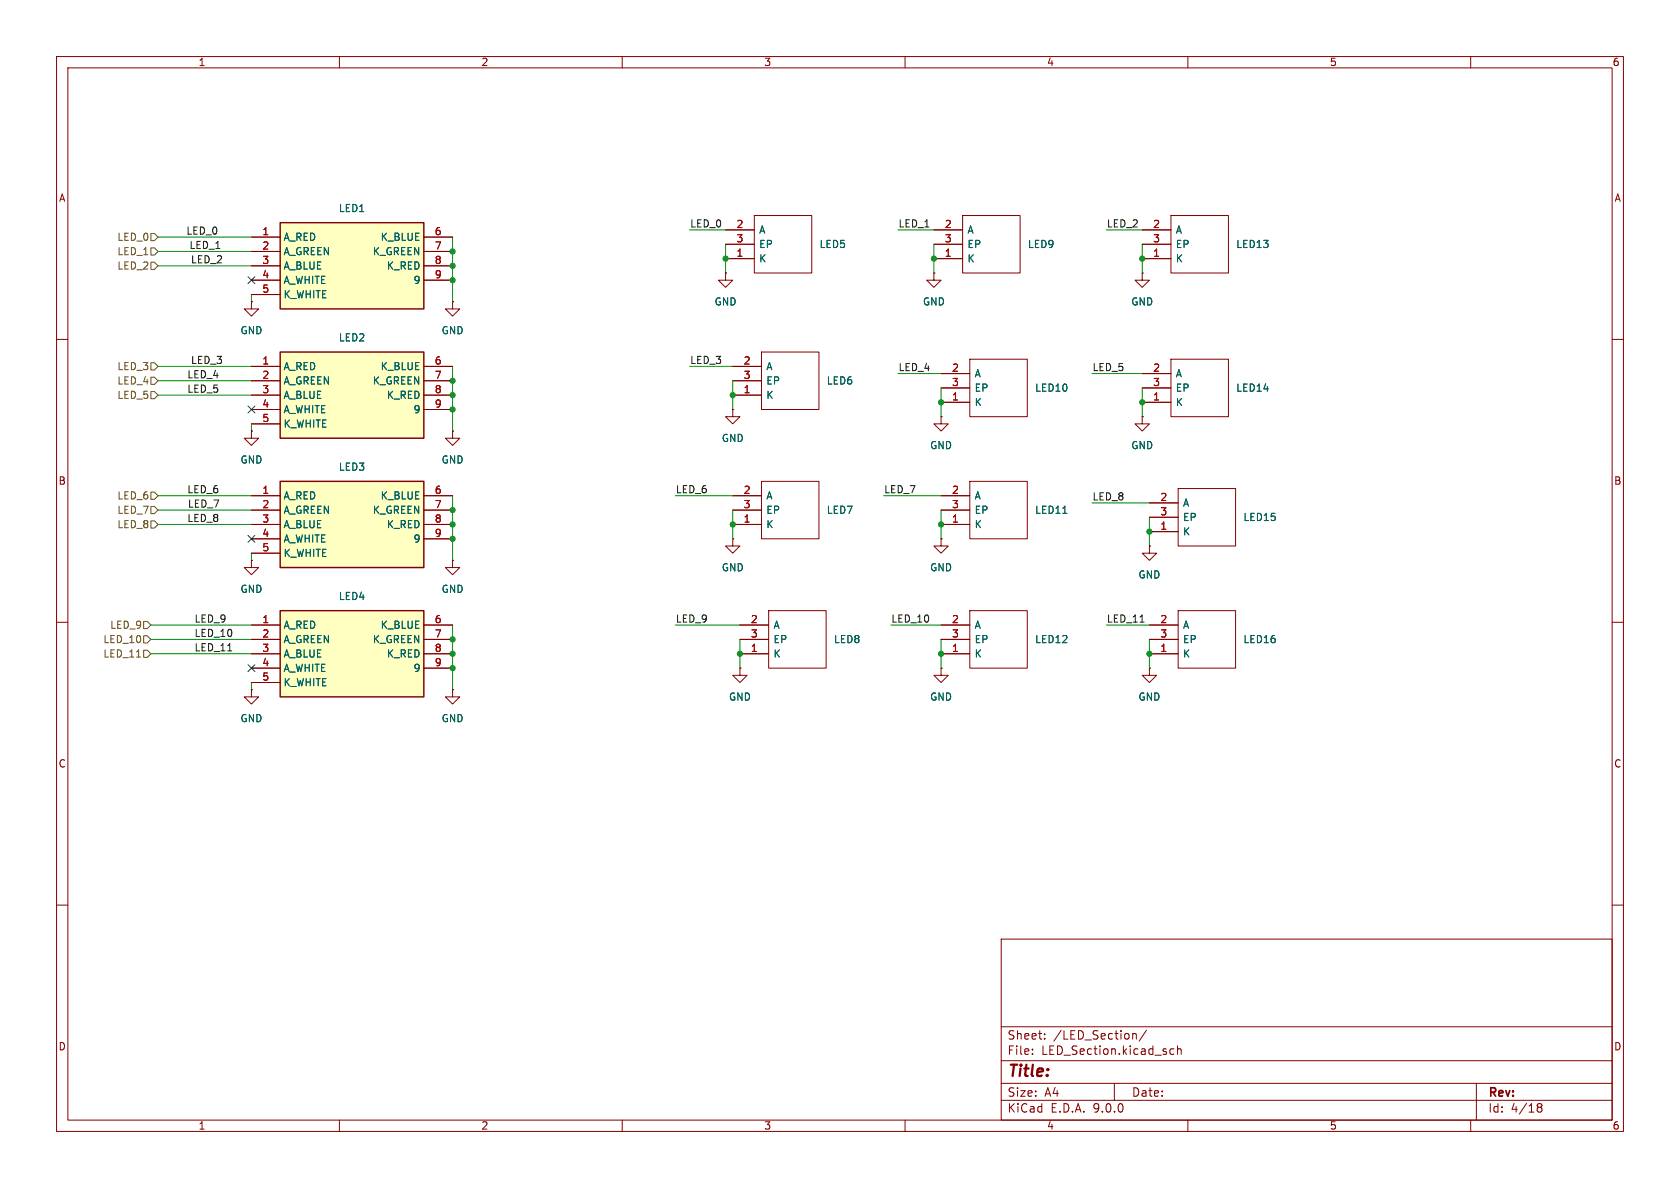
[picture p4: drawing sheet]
<svg xmlns="http://www.w3.org/2000/svg" width="297mm" height="210mm" viewBox="0 0 297 210" stroke-linecap="round" stroke-linejoin="round" font-family="sans-serif">
<g fill="none" stroke="#840000" stroke-width=".18">
<path d="M10 10h277v190h-277zM12 12h273v186h-273zM60 10v2M110 10v2M160 10v2M210 10v2M260 10v2M10 60h2M285 60h2M10 110h2M285 110h2M10 160h2"/>
<path d="M177 166h108v32h-108zM285 160h2M60 198v2M110 198v2M160 198v2M177 194.5h108M177 191.5h108M177 187.5h108M177 181.5h108M182.5 186.3v.1M182.5 185.5v.1M184.7 183.6v.1"/>
<path d="M184.7 182.8v.1M197 191.5v3M200.3 182.8h.5l.1 .9M202.7 182.1l-1.3 2M207.5 185.5l-.4-.1-.3 .3v.4l.2 .2h.5M208.2 185.5l.2-.1 .3 .1 .1 .9M208.2 184.9v1.5M210 198v2M260 198v2M261 191.5v6.5M271.7 195.5l.3 .2M271.7 195.4l.3-.3 .5 .1 .1 .3-.3 .2"/>
<path d="M272 195.7h.3M272 195.7l-.3 .3M272.3 195.7l.3 .3-.1 .5-.5 .1-.3-.3"/>
</g>
<path d="M49.5 108h25.4v15.2h-25.4z" fill="#ffffc2"/>
<path d="M49.5 108h25.4v15.2h-25.4z" fill="none" stroke="#840000" stroke-width=".25"/>
<g fill="none" stroke="#840000" stroke-width=".18">
<path d="M207 38.1h10.2v10.2h-10.2zM201.9 40.6h5.1M201.9 43.2h5.1M201.9 45.7h5.1M80 76.2v1.3h1.3l-1.3 1.2-1.3-1.2h1.3M80 76.2h.1M129.5 72.4v1.3h1.3l-1.3 1.2-1.2-1.2h1.2M129.5 72.4h.1M166.4 73.7v1.2h1.2l-1.2 1.3-1.3-1.3h1.3M166.4 73.7h.1M166.4 66h5M166.4 68.6h5"/>
<path d="M166.4 71.1h5M171.4 63.5h10.2v10.2h-10.2zM201.9 66h5.1M201.9 68.6h5.1M201.9 71.1h5.1M207 63.5h10.2v10.2h-10.2zM44.4 99.1v1.2h1.3l-1.3 1.3-1.2-1.3h1.2M44.4 99.1h.1M80 99.1v1.2h1.3l-1.3 1.3-1.3-1.3h1.3M80 99.1h.1M44.4 110.5h5.1M44.4 113h5.1"/>
<path d="M44.4 115.6h5.1M44.4 118.1h5.1M74.9 110.5h5.1M74.9 113h5.1M74.9 115.6h5.1M74.9 118.1h5.1M130.8 118.1v1.3h1.3l-1.3 1.3-1.3-1.3h1.3M130.8 118.1h.1M130.8 110.5h5.1M130.8 113h5.1M130.8 115.6h5.1M135.9 108h10.1v10.1h-10.1z"/>
<path d="M44.4 120.7h5.1"/>
</g>
<path d="M49.5 85.1h25.4v15.2h-25.4z" fill="#ffffc2"/>
<path d="M49.5 85.1h25.4v15.2h-25.4z" fill="none" stroke="#840000" stroke-width=".25"/>
<g fill="none" stroke="#840000" stroke-width=".18">
<path d="M170.2 38.1h10.1v10.2h-10.1zM44.4 53.3v1.3h1.3l-1.3 1.3-1.2-1.3h1.2M44.4 53.3h.1M165.1 48.3v1.2h1.3l-1.3 1.3-1.3-1.3h1.3M165.1 48.3h.1M165.1 40.6h5.1M165.1 43.2h5.1M165.1 45.7h5.1M201.9 48.3v1.2h1.3l-1.3 1.3-1.2-1.3h1.2M201.9 48.3h.1M44.4 76.2v1.3h1.3l-1.3 1.2-1.2-1.2h1.2M44.4 76.2h.1"/>
<path d="M201.9 73.7v1.2h1.3l-1.3 1.3-1.2-1.3h1.2M201.9 73.7h.1M44.4 87.6h5.1M44.4 90.2h5.1M44.4 92.7h5.1M44.4 95.3h5.1M44.4 97.8h5.1M74.9 87.6h5.1M74.9 90.2h5.1M74.9 92.7h5.1M74.9 95.3h5.1M203.2 96.5v1.3h1.3l-1.3 1.3-1.3-1.3h1.3"/>
<path d="M203.2 96.5h.1"/>
</g>
<path d="M49.5 39.4h25.4v15.2h-25.4z" fill="#ffffc2"/>
<path d="M49.5 39.4h25.4v15.2h-25.4z" fill="none" stroke="#840000" stroke-width=".25"/>
<g fill="none" stroke="#840000" stroke-width=".18">
<path d="M133.3 38.1h10.2v10.2h-10.2zM44.4 41.9h5.1M44.4 44.5h5.1M44.4 47h5.1M44.4 49.5h5.1M44.4 52.1h5.1M74.9 41.9h5.1M74.9 44.5h5.1M74.9 47h5.1M74.9 49.5h5.1M80 53.3v1.3h1.3l-1.3 1.3-1.3-1.3h1.3M80 53.3h.1"/>
<path d="M128.3 48.3v1.2h1.2l-1.2 1.3-1.3-1.3h1.3M128.3 48.3h.1M128.3 40.6h5M128.3 43.2h5M128.3 45.7h5M129.5 64.8h5.1M129.5 67.3h5.1M129.5 69.9h5.1M134.6 62.2h10.2v10.2h-10.2zM129.5 95.3v1.2h1.3l-1.3 1.3-1.2-1.3h1.2M129.5 95.3h.1M129.5 87.6h5.1"/>
<path d="M129.5 90.2h5.1M129.5 92.7h5.1M134.6 85.1h10.2v10.2h-10.2zM166.4 95.3v1.2h1.2l-1.2 1.3-1.3-1.3h1.3M166.4 95.3h.1M166.4 87.6h5M166.4 90.2h5M166.4 92.7h5M171.4 85.1h10.2v10.2h-10.2zM203.2 88.9h5.1M203.2 91.4h5.1M203.2 94h5.1"/>
<path d="M208.3 86.4h10.1v10.1h-10.1zM166.4 118.1v1.3h1.2l-1.2 1.3-1.3-1.3h1.3M166.4 118.1h.1M166.4 110.5h5M166.4 113h5M166.4 115.6h5M171.4 108h10.2v10.1h-10.2zM203.2 118.1v1.3h1.3l-1.3 1.3-1.3-1.3h1.3M203.2 118.1h.1M203.2 110.5h5.1M203.2 113h5.1M203.2 115.6h5.1"/>
<path d="M208.3 108h10.1v10.1h-10.1zM44.4 121.9v1.3h1.3l-1.3 1.3-1.2-1.3h1.2M44.4 121.9h.1M80 121.9v1.3h1.3l-1.3 1.3-1.3-1.3h1.3M80 121.9h.1"/>
</g>
<path d="M187.9 90.7h.7" fill="none" stroke="#006464" stroke-width=".18"/>
<path d="M49.5 62.2h25.4v15.3h-25.4z" fill="#ffffc2"/>
<path d="M49.5 62.2h25.4v15.3h-25.4z" fill="none" stroke="#840000" stroke-width=".25"/>
<g fill="none" stroke="#840000" stroke-width=".18">
<path d="M44.4 53.3h.1M44.4 41.9h5.1M44.4 44.5h5.1M44.4 47h5.1M44.4 49.5h5.1M44.4 52.1h5.1M74.9 41.9h5.1M74.9 44.5h5.1M74.9 47h5.1M74.9 49.5h5.1M80 53.3h.1M128.3 48.3h.1"/>
<path d="M128.3 40.6h5M128.3 43.2h5M128.3 45.7h5M165.1 48.3h.1M165.1 40.6h5.1M165.1 43.2h5.1M165.1 45.7h5.1M201.9 48.3h.1M201.9 40.6h5.1M201.9 43.2h5.1M201.9 45.7h5.1M44.4 76.2h.1"/>
<path d="M44.4 64.8h5.1M44.4 67.3h5.1M44.4 69.9h5.1M44.4 72.4h5.1M44.4 74.9h5.1M74.9 64.8h5.1M74.9 67.3h5.1M74.9 69.9h5.1M74.9 72.4h5.1M80 76.2h.1M129.5 72.4h.1M129.5 64.8h5.1"/>
<path d="M129.5 67.3h5.1M129.5 69.9h5.1M166.4 73.7h.1M166.4 66h5M166.4 68.6h5M166.4 71.1h5M201.9 73.7h.1M201.9 66h5.1M201.9 68.6h5.1M201.9 71.1h5.1M44.4 99.1h.1M44.4 87.6h5.1"/>
<path d="M44.4 90.2h5.1M44.4 92.7h5.1M44.4 95.3h5.1M44.4 97.8h5.1M74.9 87.6h5.1M74.9 90.2h5.1M74.9 92.7h5.1M74.9 95.3h5.1M80 99.1h.1M129.5 95.3h.1M129.5 87.6h5.1M129.5 90.2h5.1"/>
<path d="M129.5 92.7h5.1M166.4 95.3h.1M166.4 87.6h5M166.4 90.2h5M166.4 92.7h5M203.2 96.5h.1M203.2 88.9h5.1M203.2 91.4h5.1M203.2 94h5.1M44.4 110.5h5.1M44.4 113h5.1M44.4 115.6h5.1"/>
<path d="M44.4 118.1h5.1M74.9 110.5h5.1M74.9 113h5.1M74.9 115.6h5.1M74.9 118.1h5.1M130.8 118.1h.1M130.8 110.5h5.1M130.8 113h5.1M130.8 115.6h5.1M166.4 118.1h.1M166.4 110.5h5M166.4 113h5"/>
<path d="M166.4 115.6h5M203.2 118.1h.1M203.2 110.5h5.1M203.2 113h5.1M203.2 115.6h5.1M44.4 121.9h.1M44.4 120.7h5.1M80 121.9h.1"/>
</g>
<g fill="none" stroke="#725600" stroke-width=".18">
<path d="M26.7 41.3h.6l.6 .6-.6 .6h-.6zM26.7 46.4h.6l.6 .6-.6 .6h-.6zM26.7 43.8h.6l.6 .7-.6 .6h-.6zM26.7 64.1h.6l.6 .7-.6 .6h-.6zM26.7 69.2h.6l.6 .7-.6 .6h-.6zM26.7 66.7h.6l.6 .6-.6 .6h-.6zM26.7 89.5h.6l.6 .7-.6 .6h-.6zM26.7 92.1h.6l.6 .6-.6 .6h-.6zM26.7 87h.6l.6 .6-.6 .7h-.6zM24.1 116.1h.8M25.4 114.9h.6l.7 .7-.7 .6h-.6zM25.4 112.4h.6l.7 .6-.7 .7h-.6z"/>
<path d="M25.4 109.9h.6l.7 .6-.7 .6h-.6z"/>
</g>
<path d="M40.3 115.1h.7M201.5 110h.8" fill="none" stroke="#0f0f0f" stroke-width=".18"/>
<g fill="none" stroke="#009600" stroke-width=".18">
<path d="M27.9 41.9h16.5M27.9 44.5h16.5M27.9 47h16.5M44.4 52.1v1.2M80 41.9v11.4M121.9 40.6h6.4M128.3 43.2v5.1M158.7 40.6h6.4M165.1 43.2v5.1M195.6 40.6h6.3M201.9 43.2v5.1M27.9 64.8h16.5"/>
<path d="M27.9 69.9h16.5M27.9 67.3h16.5M44.4 74.9v1.3M80 64.8v11.4M121.9 64.8h7.6M129.5 67.3v5.1M158.7 66h7.7M166.4 68.6v5.1M193 66h8.9M201.9 68.6v5.1M27.9 87.6h16.5M27.9 92.7h16.5"/>
<path d="M27.9 90.2h16.5M44.4 97.8v1.3M80 87.6v11.5M119.4 87.6h10.1M129.5 90.2v5.1M156.2 87.6h10.2M166.4 90.2v5.1M193 88.9h10.2M203.2 91.4v5.1M26.7 110.5h17.7M26.7 113h17.7M26.7 115.6h17.7"/>
<path d="M80 110.5v11.4M119.4 110.5h11.4M130.8 113v5.1M157.5 110.5h8.9M166.4 113v5.1M195.6 110.5h7.6M203.2 113v5.1M44.4 120.7v1.2"/>
</g>
<path d="M43.8 48.9l1.3 1.2M45.1 48.9l-1.3 1.2M43.8 71.8l1.3 1.2M45.1 71.8l-1.3 1.2M43.8 94.6l1.3 1.3M45.1 94.6l-1.3 1.3M43.8 117.5l1.3 1.2M45.1 117.5l-1.3 1.2" fill="none" stroke="#000084" stroke-width=".18"/>
<path d="M187.9 90.7h.7" fill="none" stroke="#006464" stroke-width=".18"/>
<g fill="#009600" stroke="#009600" stroke-width=".18">
<circle cx="130.8" cy="115.6" r=".46"/>
<circle cx="129.5" cy="69.9" r=".46"/>
<circle cx="128.3" cy="45.7" r=".46"/>
<circle cx="129.5" cy="92.7" r=".46"/>
<circle cx="80" cy="67.3" r=".46"/>
<circle cx="80" cy="69.9" r=".46"/>
<circle cx="80" cy="47" r=".46"/>
<circle cx="80" cy="44.5" r=".46"/>
<circle cx="80" cy="49.5" r=".46"/>
<circle cx="80" cy="92.7" r=".46"/>
<circle cx="80" cy="95.3" r=".46"/>
<circle cx="80" cy="72.4" r=".46"/>
<circle cx="80" cy="90.2" r=".46"/>
<circle cx="80" cy="115.6" r=".46"/>
<circle cx="80" cy="118.1" r=".46"/>
<circle cx="80" cy="113" r=".46"/>
<circle cx="165.1" cy="45.7" r=".46"/>
<circle cx="201.9" cy="45.7" r=".46"/>
<circle cx="166.4" cy="71.1" r=".46"/>
<circle cx="201.9" cy="71.1" r=".46"/>
<circle cx="203.2" cy="115.6" r=".46"/>
<circle cx="166.4" cy="92.7" r=".46"/>
<circle cx="166.4" cy="115.6" r=".46"/>
<circle cx="203.2" cy="94" r=".46"/>
</g>
<text font-size="2.8" fill="#840000" x="178" y="190.9">Title:</text>
<g font-size="2.1" fill="#840000">
<text x="178" y="184">Sheet:</text>
<text x="186.2" y="184">/LED_Section/</text>
<text x="178" y="186.7">File:</text>
<text x="184.1" y="186.7">LED_Section.kicad_sch</text>
<text x="178" y="196.9">KiCad</text>
<text x="178" y="194.1">Size:</text>
<text x="184.7" y="194.1">A4</text>
<text x="185.7" y="196.9">E.D.A.</text>
<text x="193.3" y="196.9">9.0.0</text>
<text x="200" y="194.1">Date:</text>
<text x="263" y="194.3">Rev:</text>
<text x="263" y="196.9">Id:</text>
<text x="267.1" y="196.9">4/18</text>
</g>
<g font-size="1.8" fill="#840000">
<text x="35" y="11.9">1</text>
<text x="85" y="11.9">2</text>
<text x="135" y="11.9">3</text>
<text x="185" y="11.9">4</text>
<text x="235" y="11.9">5</text>
<text x="285" y="11.9">6</text>
<text x="10.3" y="35.9">A</text>
<text x="285.3" y="35.9">A</text>
<text x="10.3" y="85.9">B</text>
<text x="285.3" y="85.9">B</text>
<text x="10.3" y="135.9">C</text>
<text x="285.3" y="135.9">C</text>
<text x="10.3" y="185.9">D</text>
<text x="285.3" y="185.9">D</text>
<text x="35" y="199.9">1</text>
<text x="85" y="199.9">2</text>
<text x="135" y="199.9">3</text>
<text x="185" y="199.9">4</text>
<text x="235" y="199.9">5</text>
<text x="285" y="199.9">6</text>
</g>
<g font-size="1.8" fill="#0f0f0f">
<text x="32.8" y="41.6">LED_0</text>
<text x="121.9" y="40.3">LED_0</text>
<text x="158.7" y="40.3">LED_1</text>
<text x="195.6" y="40.3">LED_2</text>
<text x="33.4" y="44.1">LED_1</text>
<text x="33.7" y="46.6">LED_2</text>
<text x="33.7" y="64.4">LED_3</text>
<text x="121.9" y="64.4">LED_3</text>
<text x="158.7" y="65.7">LED_4</text>
<text x="193" y="65.7">LED_5</text>
<text x="33" y="67">LED_4</text>
<text x="33" y="69.5">LED_5</text>
<text x="33" y="87.3">LED_6</text>
<text x="33.1" y="89.8">LED_7</text>
<text x="119.4" y="87.3">LED_6</text>
<text x="156.2" y="87.3">LED_7</text>
<text x="193" y="88.6">LED_8</text>
<text x="33" y="92.4">LED_8</text>
<text x="34.3" y="112.7">LED_10</text>
<text x="34.3" y="110.1">LED_9</text>
<text x="119.4" y="110.1">LED_9</text>
<text x="157.5" y="110.1">LED_10</text>
<text x="195.6" y="110.1">LED_11</text>
<text x="34.3" y="115.2">LED_11</text>
</g>
<g font-size="1.8" fill="#a90000">
<text x="46.3" y="41.7">1</text>
<text x="76.8" y="41.7">6</text>
<text x="130.1" y="40.4">2</text>
<text x="166.9" y="40.4">2</text>
<text x="203.8" y="40.4">2</text>
<text x="46.3" y="44.2">2</text>
<text x="46.3" y="46.7">3</text>
<text x="76.8" y="44.2">7</text>
<text x="76.8" y="46.7">8</text>
<text x="130.1" y="42.9">3</text>
<text x="130.1" y="45.5">1</text>
<text x="166.9" y="42.9">3</text>
<text x="166.9" y="45.5">1</text>
<text x="203.8" y="42.9">3</text>
<text x="203.8" y="45.5">1</text>
<text x="46.3" y="49.3">4</text>
<text x="46.3" y="51.8">5</text>
<text x="76.8" y="49.3">9</text>
<text x="46.3" y="64.5">1</text>
<text x="76.8" y="64.5">6</text>
<text x="131.4" y="64.5">2</text>
<text x="168.2" y="65.8">2</text>
<text x="203.8" y="65.8">2</text>
<text x="46.3" y="67.1">2</text>
<text x="46.3" y="69.6">3</text>
<text x="76.8" y="67.1">7</text>
<text x="76.8" y="69.6">8</text>
<text x="131.4" y="67.1">3</text>
<text x="131.4" y="69.6">1</text>
<text x="168.2" y="68.3">3</text>
<text x="168.2" y="70.9">1</text>
<text x="203.8" y="68.3">3</text>
<text x="203.8" y="70.9">1</text>
<text x="46.3" y="72.1">4</text>
<text x="46.3" y="74.7">5</text>
<text x="76.8" y="72.1">9</text>
<text x="46.3" y="87.4">1</text>
<text x="46.3" y="89.9">2</text>
<text x="76.8" y="87.4">6</text>
<text x="76.8" y="89.9">7</text>
<text x="131.4" y="87.4">2</text>
<text x="131.4" y="89.9">3</text>
<text x="168.2" y="87.4">2</text>
<text x="168.2" y="89.9">3</text>
<text x="205" y="88.6">2</text>
<text x="46.3" y="92.5">3</text>
<text x="46.3" y="95">4</text>
<text x="76.8" y="92.5">8</text>
<text x="76.8" y="95">9</text>
<text x="131.4" y="92.5">1</text>
<text x="168.2" y="92.5">1</text>
<text x="205" y="91.2">3</text>
<text x="205" y="93.7">1</text>
<text x="46.3" y="97.5">5</text>
<text x="46.3" y="110.2">1</text>
<text x="46.3" y="112.8">2</text>
<text x="76.8" y="110.2">6</text>
<text x="76.8" y="112.8">7</text>
<text x="132.6" y="110.2">2</text>
<text x="132.6" y="112.8">3</text>
<text x="168.2" y="110.2">2</text>
<text x="168.2" y="112.8">3</text>
<text x="205" y="110.2">2</text>
<text x="205" y="112.8">3</text>
<text x="46.3" y="115.3">3</text>
<text x="46.3" y="117.9">4</text>
<text x="76.8" y="115.3">8</text>
<text x="76.8" y="117.9">9</text>
<text x="132.6" y="115.3">1</text>
<text x="168.2" y="115.3">1</text>
<text x="205" y="115.3">1</text>
<text x="46.3" y="120.4">5</text>
</g>
<g font-size="1.8" fill="#006464">
<text x="59.8" y="37.7">LED1</text>
<text x="134.1" y="41.5">A</text>
<text x="170.9" y="41.5">A</text>
<text x="207.8" y="41.5">A</text>
<text x="50" y="42.8">A_RED</text>
<text x="50" y="45.3">A_GREEN</text>
<text x="50" y="47.9">A_BLUE</text>
<text x="65.8" y="45.3">K_GREEN</text>
<text x="67.2" y="42.8">K_BLUE</text>
<text x="68.3" y="47.9">K_RED</text>
<text x="134.1" y="44">EP</text>
<text x="134.1" y="46.6">K</text>
<text x="144.8" y="44">LED5</text>
<text x="170.9" y="44">EP</text>
<text x="170.9" y="46.6">K</text>
<text x="181.6" y="44">LED9</text>
<text x="207.8" y="44">EP</text>
<text x="207.8" y="46.6">K</text>
<text x="218.4" y="44">LED13</text>
<text x="50" y="50.4">A_WHITE</text>
<text x="50" y="52.9">K_WHITE</text>
<text x="73" y="50.4">9</text>
<text x="42.4" y="59.3">GND</text>
<text x="78" y="59.3">GND</text>
<text x="126.2" y="54.2">GND</text>
<text x="163.1" y="54.2">GND</text>
<text x="199.9" y="54.2">GND</text>
<text x="50" y="65.6">A_RED</text>
<text x="59.8" y="60.6">LED2</text>
<text x="67.2" y="65.6">K_BLUE</text>
<text x="135.4" y="65.6">A</text>
<text x="50" y="68.2">A_GREEN</text>
<text x="50" y="70.7">A_BLUE</text>
<text x="65.8" y="68.2">K_GREEN</text>
<text x="68.3" y="70.7">K_RED</text>
<text x="135.4" y="68.2">EP</text>
<text x="135.4" y="70.7">K</text>
<text x="146.1" y="68.2">LED6</text>
<text x="172.2" y="66.9">A</text>
<text x="172.2" y="69.4">EP</text>
<text x="172.2" y="72">K</text>
<text x="182.9" y="69.4">LED10</text>
<text x="207.8" y="66.9">A</text>
<text x="207.8" y="69.4">EP</text>
<text x="207.8" y="72">K</text>
<text x="218.4" y="69.4">LED14</text>
<text x="50" y="73.3">A_WHITE</text>
<text x="50" y="75.8">K_WHITE</text>
<text x="73" y="73.3">9</text>
<text x="42.4" y="82.1">GND</text>
<text x="59.8" y="83.4">LED3</text>
<text x="78" y="82.1">GND</text>
<text x="127.5" y="78.3">GND</text>
<text x="164.3" y="79.6">GND</text>
<text x="199.9" y="79.6">GND</text>
<text x="50" y="88.5">A_RED</text>
<text x="67.2" y="88.5">K_BLUE</text>
<text x="135.4" y="88.5">A</text>
<text x="172.2" y="88.5">A</text>
<text x="209" y="89.8">A</text>
<text x="50" y="91">A_GREEN</text>
<text x="50" y="93.6">A_BLUE</text>
<text x="65.8" y="91">K_GREEN</text>
<text x="68.3" y="93.6">K_RED</text>
<text x="135.4" y="91">EP</text>
<text x="135.4" y="93.6">K</text>
<text x="146.1" y="91">LED7</text>
<text x="172.2" y="91">EP</text>
<text x="172.2" y="93.6">K</text>
<text x="182.9" y="91">LED11</text>
<text x="209" y="92.3">EP</text>
<text x="209" y="94.8">K</text>
<text x="219.7" y="92.3">LED15</text>
<text x="50" y="96.1">A_WHITE</text>
<text x="50" y="98.7">K_WHITE</text>
<text x="73" y="96.1">9</text>
<text x="127.5" y="101.2">GND</text>
<text x="164.3" y="101.2">GND</text>
<text x="42.4" y="105">GND</text>
<text x="59.8" y="106.3">LED4</text>
<text x="78" y="105">GND</text>
<text x="201.2" y="102.5">GND</text>
<text x="50" y="111.4">A_RED</text>
<text x="50" y="113.9">A_GREEN</text>
<text x="65.8" y="113.9">K_GREEN</text>
<text x="67.2" y="111.4">K_BLUE</text>
<text x="136.7" y="111.4">A</text>
<text x="136.7" y="113.9">EP</text>
<text x="147.3" y="113.9">LED8</text>
<text x="172.2" y="111.4">A</text>
<text x="172.2" y="113.9">EP</text>
<text x="182.9" y="113.9">LED12</text>
<text x="209" y="111.4">A</text>
<text x="209" y="113.9">EP</text>
<text x="219.7" y="113.9">LED16</text>
<text x="50" y="116.4">A_BLUE</text>
<text x="50" y="119">A_WHITE</text>
<text x="68.3" y="116.4">K_RED</text>
<text x="73" y="119">9</text>
<text x="136.7" y="116.4">K</text>
<text x="172.2" y="116.4">K</text>
<text x="209" y="116.4">K</text>
<text x="50" y="121.5">K_WHITE</text>
<text x="128.8" y="124.1">GND</text>
<text x="164.3" y="124.1">GND</text>
<text x="201.2" y="124.1">GND</text>
<text x="42.4" y="127.9">GND</text>
<text x="78" y="127.9">GND</text>
</g>
<g font-size="1.8" fill="#725600">
<text x="20.7" y="42.8">LED_0</text>
<text x="20.7" y="47.9">LED_2</text>
<text x="20.7" y="45.3">LED_1</text>
<text x="20.7" y="65.6">LED_3</text>
<text x="20.7" y="70.7">LED_5</text>
<text x="20.7" y="68.2">LED_4</text>
<text x="20.7" y="88.5">LED_6</text>
<text x="20.7" y="91">LED_7</text>
<text x="20.7" y="93.6">LED_8</text>
<text x="18.2" y="113.9">LED_10</text>
<text x="19.4" y="111.4">LED_9</text>
<text x="18.2" y="116.4">LED_11</text>
</g>
</svg>
